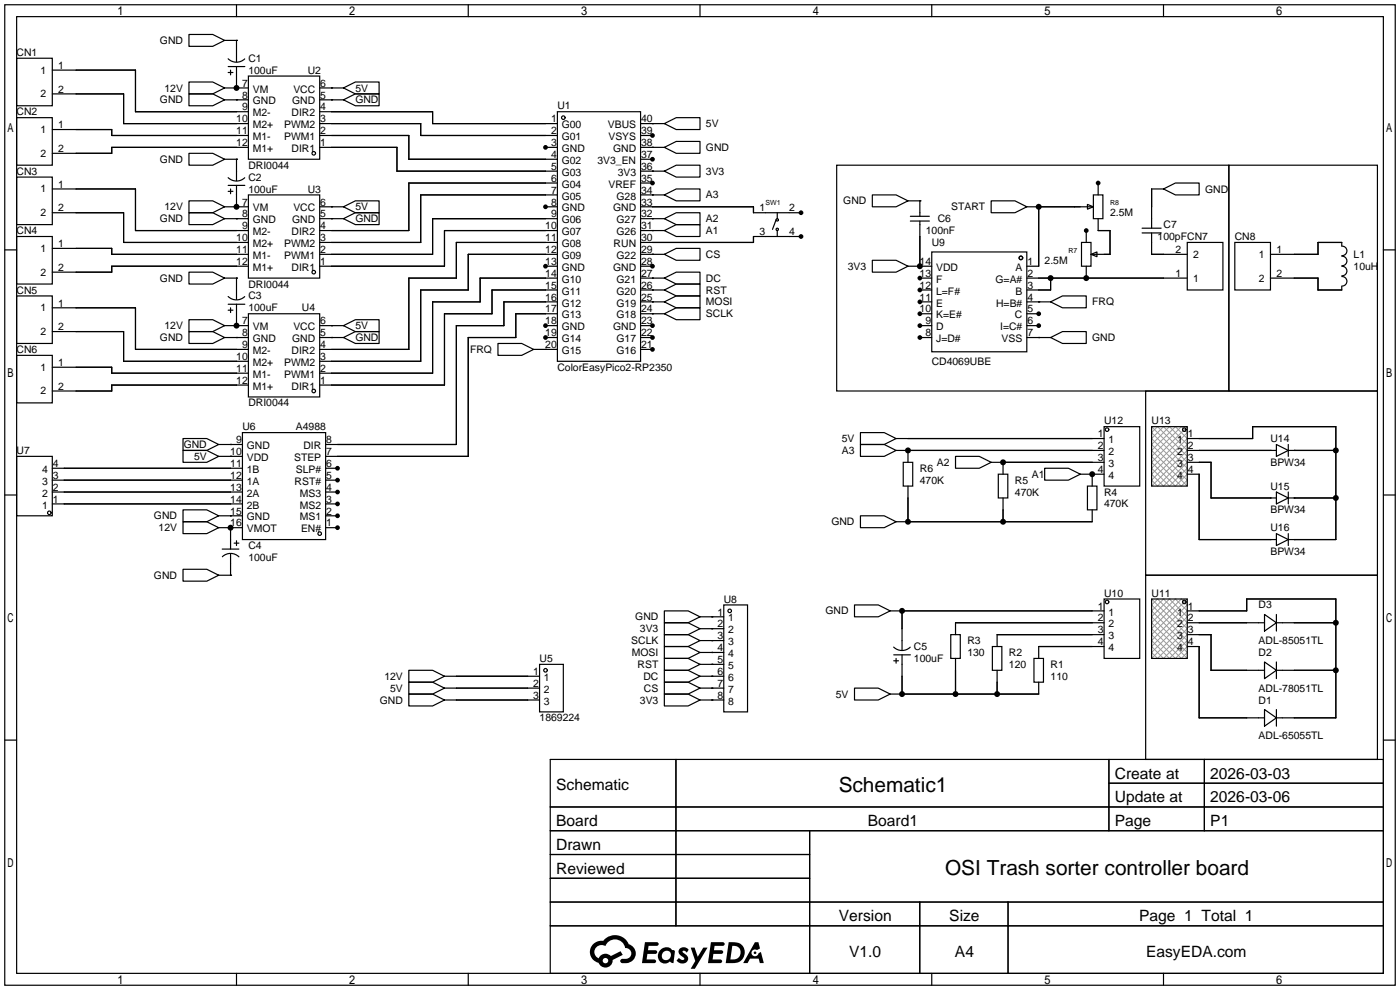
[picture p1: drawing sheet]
<svg xmlns="http://www.w3.org/2000/svg" width="299mm" height="212mm" viewBox="0 0 299 212" stroke-linecap="round" stroke-linejoin="round" font-family="sans-serif">
<g fill="#000">
<path d="M137.8 201.4h1.7a1.31 1.31 0 0 1 1.2 .2 .4 .4 0 0 1-.3 .5l-1.8 .1-.1 .9h1.6a.4 .4 0 0 1 .4 .4 .4 .4 0 0 1-.5 .4h-1.6l-.2 1.2h1.4a.46 .46 0 0 1 .5 0 .46 .46 0 0 1 .1 .5l-.4 .2h-2.6zM145.3 202.7a1.3 1.3 0 0 1 1.9 .3l-.4 .6a.54 .54 0 0 0-.9-.2l.1 .2a1.34 1.34 0 0 1 .9 1.8 1.47 1.47 0 0 1-2.3-.1l.5-.6 .8 .5a.31 .31 0 0 0 .4-.3 .31 .31 0 0 0-.3-.4 1.12 1.12 0 0 1-.7-1.8zM147.6 202.5h.9l.6 2 1.2-2h.9l-2.7 4.6h-.9l1-1.7zM151.9 201.4h1.7a1.32 1.32 0 0 1 1.2 .2 .39 .39 0 0 1-.3 .5l-1.8 .1-.1 .9h1.6a.4 .4 0 0 1 .4 .4 .4 .4 0 0 1-.4 .4h-1.7l-.2 1.2h1.4a.46 .46 0 0 1 .5 0 .46 .46 0 0 1 .1 .5l-.4 .2h-2.6zM161.3 201.4h.8l.3 1.3-.6 .4a.75 .75 0 0 0-1.1 .3 .75 .75 0 0 0 .5 1 .75 .75 0 0 0 .9-.7l.5-.2 .6 2.3h-.8l-.3-.9h-1.8l-.5 .9h-1z"/>
<path d="M126.8 201.8a2.37 2.37 0 0 0 1.1 4 1.54 1.54 0 0 0 1.8 1 1.54 1.54 0 0 0 1.2-1.6l2.2-1.1-.5-.8-2 1a1.57 1.57 0 0 0-2.7 .5 1.5 1.5 0 0 1-.7-2.1 1.5 1.5 0 0 1 2.2-.5 2.23 2.23 0 0 1 2.3-1.4 2.23 2.23 0 0 1 2 1.8 1.16 1.16 0 0 1 1.2 1.1 1.16 1.16 0 0 1-1.1 1.2h-.7a.47 .47 0 0 0-.5 .4 .47 .47 0 0 0 .4 .5 2.17 2.17 0 0 0 2.5-.9 2.17 2.17 0 0 0-.3-2.7l-.8-.4a3.2 3.2 0 0 0-5.5-.7l-1.1 .1zM128.8 205.3a.6 .6 0 0 1 1.2 0 .6 .6 0 0 1-1.2 0z"/>
<path d="M141.2 203a1.6 1.6 0 0 0-.3 2.3 1.6 1.6 0 0 0 2.3 .2l.7 .3 .3-2.4-.1-.3-.5-.1a1.58 1.58 0 0 0-2.4 0zM141.8 203.5a.98 .98 0 0 1 1.6 .4 .98 .98 0 0 1-1.1 1.3 .94 .94 0 0 1-.9-.7 .94 .94 0 0 1 .4-1z"/>
<path d="M155.7 201.4l-.6 4.4h1.5a2.27 2.27 0 0 0 2.6-2.2 2.27 2.27 0 0 0-2.7-2.2zM156.5 202.1a1.5 1.5 0 0 1 1.8 1.6 1.5 1.5 0 0 1-1.9 1.4h-.3z"/>
<circle cx="50.5" cy="18.8" r=".63"/>
<circle cx="116.6" cy="31.5" r=".51"/>
<circle cx="139.4" cy="39.1" r=".51"/>
<circle cx="139.4" cy="34" r=".51"/>
<circle cx="139.4" cy="29" r=".51"/>
<circle cx="234.7" cy="39.1" r=".51"/>
<circle cx="50.5" cy="44.2" r=".63"/>
<circle cx="116.6" cy="44.2" r=".51"/>
<circle cx="116.6" cy="56.9" r=".51"/>
<circle cx="139.4" cy="56.9" r=".51"/>
<circle cx="171.2" cy="45.5" r=".51"/>
<circle cx="171.2" cy="50.5" r=".51"/>
<circle cx="196.6" cy="59.4" r=".51"/>
<circle cx="196.6" cy="56.9" r=".63"/>
<circle cx="222" cy="44.2" r=".63"/>
<circle cx="224.5" cy="59.4" r=".63"/>
<circle cx="232.2" cy="49.3" r=".51"/>
<circle cx="232.2" cy="59.4" r=".63"/>
<circle cx="50.5" cy="69.6" r=".63"/>
<circle cx="116.6" cy="69.6" r=".51"/>
<circle cx="116.6" cy="72.1" r=".51"/>
<circle cx="139.4" cy="69.6" r=".51"/>
<circle cx="139.4" cy="72.1" r=".51"/>
<circle cx="139.4" cy="74.7" r=".51"/>
<circle cx="196.6" cy="64.5" r=".51"/>
<circle cx="196.6" cy="69.6" r=".51"/>
<circle cx="196.6" cy="67.1" r=".51"/>
<circle cx="196.6" cy="72.1" r=".51"/>
<circle cx="196.6" cy="62" r=".51"/>
<circle cx="222" cy="69.6" r=".51"/>
<circle cx="222" cy="67.1" r=".51"/>
<circle cx="194.1" cy="96.3" r=".63"/>
<circle cx="214.4" cy="98.8" r=".63"/>
<circle cx="285.5" cy="96.3" r=".63"/>
<circle cx="49.3" cy="112.8" r=".63"/>
<circle cx="72.1" cy="107.7" r=".51"/>
<circle cx="72.1" cy="102.6" r=".51"/>
<circle cx="72.1" cy="105.2" r=".51"/>
<circle cx="72.1" cy="110.2" r=".51"/>
<circle cx="72.1" cy="100.1" r=".51"/>
<circle cx="72.1" cy="112.8" r=".51"/>
<circle cx="194.1" cy="111.5" r=".63"/>
<circle cx="214.4" cy="111.5" r=".63"/>
<circle cx="233.4" cy="101.3" r=".63"/>
<circle cx="285.5" cy="106.4" r=".63"/>
<circle cx="192.8" cy="130.6" r=".63"/>
<circle cx="285.5" cy="133.1" r=".63"/>
<circle cx="192.8" cy="148.3" r=".63"/>
<circle cx="204.2" cy="148.3" r=".63"/>
<circle cx="213.1" cy="148.3" r=".63"/>
<circle cx="285.5" cy="143.3" r=".63"/>
<circle cx="161.4" cy="203.6" r=".28"/>
</g>
<g fill="none" stroke="#000" stroke-width=".25">
<path d="M1 1h297.2v209.6h-297.2zM3.6 3.6h292.1v204.4h-292.1zM3.6 12.4h7.6v10.2h-7.6zM11.2 15h17.8v8.9h24.1M40.4 17.5h5.1l2.5 1.3-2.5 1.3h-5.1zM40.4 7.4h5.1l2.5 1.2-2.5 1.3h-5.1zM48 18.8h5.1M48 8.6h2.5M48.8 12.6a2.54 2.54 0 0 0 3.5 0M48.8 14.2h3.5M48.8 15.5h1M49.3 15v1"/>
<path d="M50.5 18.8h.1M50.5 8.6h.1M50.5 1v2.6M50.5 8.6v4.6M50.5 14.2v4.6M53.1 16.3h15.2v17.7h-15.2zM68.3 18.8h5.1M70.9 18.8h.1M73.4 18.8l2.5-1.3h5.1v2.6h-5.1zM100.1 1v2.6M149.6 1v2.6M199.1 1v2.6"/>
<path d="M248.7 1v2.6M3.6 25.1h7.6v10.2h-7.6zM3.6 37.8h7.6v10.2h-7.6zM11.2 20.1h15.2v6.3h26.7M11.2 27.7h12.7v1.3h29.2M40.4 20.1h5.1l2.5 1.2-2.5 1.3h-5.1zM40.4 32.8h5.1l2.5 1.2-2.5 1.3h-5.1zM48 34h2.5M48 21.3h5.1M48.8 38a2.54 2.54 0 0 0 3.5 0M48.8 39.6h3.5M50.5 21.3h.1"/>
<path d="M50.5 34h.1M50.5 34v4.6M50.5 39.6v4.6M53.1 31.5h-29.2v1.3h-12.7M68.3 26.4h21.6v2.6h29.2M68.3 23.9h24.2v2.5h26.6M68.3 29h19.1v5h31.7M68.3 31.5h16.5v5.1h34.3M68.3 21.3h5.1M70.9 21.3h.1M73.4 21.3l2.5-1.2h5.1v2.5h-5.1zM116.6 31.5h2.5"/>
<path d="M119.1 23.9h17.8v53.3h-17.8zM119.1 39.1h-31.7v10.2h-19.1M136.9 26.4h5.1M136.9 29h2.5M136.9 31.5h5.1M136.9 34h2.5M136.9 36.6h5.1M136.9 39.1h2.5M139.4 36.6h.1M139.4 26.4h.1M139.4 31.5h.1M142 36.6l2.5-1.3h5.1v2.5h-5.1z"/>
<path d="M142 26.4l2.5-1.3h5.1v2.6h-5.1zM142 31.5l2.5-1.3h5.1v2.6h-5.1zM178.8 35.3h83.8v48.3h-83.8zM234.7 39.1v2.6M262.6 35.3h31.8v48.3h-31.8zM1 53.4h2.6M3.6 50.5h7.6v10.2h-7.6zM11.2 40.4h17.8v8.9h24.1M11.2 45.5h15.2v6.3h26.7M11.2 53.1h12.7v1.3h29.2M40.4 42.9h5.1l2.5 1.3-2.5 1.3h-5.1zM40.4 58.2h5.1l2.5 1.2-2.5 1.3h-5.1z"/>
<path d="M40.4 45.5h5.1l2.5 1.2-2.5 1.3h-5.1zM48 44.2h5.1M48 46.7h5.1M48 59.4h2.5M48.8 40.9h1M49.3 40.4v1M50.5 44.2h.1M50.5 59.4h.1M50.5 46.7h.1M50.5 59.4v4.6M53.1 41.7h15.2v17.7h-15.2zM53.1 56.9h-29.2v1.3h-12.7"/>
<path d="M68.3 44.2h5.1M68.3 46.7h5.1M70.9 46.7h.1M70.9 44.2h.1M73.4 46.7l2.5-1.2h5.1v2.5h-5.1zM73.4 44.2l2.5-1.3h5.1v2.6h-5.1zM116.6 44.2h2.5M116.6 56.9h2.5M119.1 54.4h-19v7.6h-10.2v15.2h-21.6M119.1 41.7h-29.2v10.1h-21.6M119.1 46.7h-26.6v7.7h-24.2M119.1 49.3h-24.1v7.6h-26.7"/>
<path d="M119.1 51.8h-21.6v7.6h-10.1v15.3h-19.1M119.1 59.4h-16.5v5.1h-10.1v15.3h-24.2M136.9 41.7h5.1M136.9 44.2h24.1v1.3h10.2M136.9 46.7h5.1M136.9 49.3h5.1M136.9 54.4h5.1M136.9 56.9h2.5M136.9 59.4h5.1M139.4 59.4h.1M139.4 54.4h.1M139.4 41.7h.1"/>
<path d="M139.4 46.7h.1M139.4 49.3h.1M142 59.4l2.5-1.2h5.1v2.5h-5.1zM142 54.4l2.5-1.3h5.1v2.5h-5.1zM142 41.7l2.5-1.3h5.1v2.5h-5.1zM142 46.7l2.5-1.2h5.1v2.5h-5.1zM142 49.3l2.5-1.3h5.1v2.5h-5.1zM165.9 47l-.8 2M166.1 45.5v1.2M166.1 49.3v1.2M171.2 50.5h-10.2v1.3h-24.1M186.4 55.6h5.1l2.6 1.3-2.6 1.3h-5.1z"/>
<path d="M186.4 41.7h5.1l2.6 1.2-2.6 1.3h-5.1zM194.1 56.9h5M194.1 42.9h2.5M194.6 47.2h4M194.6 46.2h4M196.6 42.9h.1M196.6 42.9v3.3M196.6 47.2v9.7M196.6 59.4h2.5M199.1 53.8h20.4v21.4h-20.4zM211.8 42.9h5.1l2.6 1.3-2.6 1.3h-5.1zM219.5 44.2h13.9"/>
<path d="M219.5 59.4h34.2M222 44.2v12.7h-2.5M224.5 59.4v2.6h-5M231.1 51.8h2.1v5.1h-2.1zM232.2 49.3v2.5M232.2 56.9v2.5M232.4 43.7l1.3 .5-1.3 .5zM233.2 54.4l1.2-.6v1.1zM233.7 41.7h2v5h-2zM234.7 46.7v2.6h2.5v5.1h-3.8M244.1 49.8h4.1M244.1 48.8h4.1"/>
<path d="M246.1 49.8v4.6h7.6M248.7 40.4l2.5-1.3h5.1v2.6h-5.1zM248.7 40.4h-2.6v8.4M253.7 51.8h7.7v10.2h-7.7zM263.9 51.8h7.6v10.2h-7.6zM271.5 59.4h10.2v2.6h5.1v-.8M286.8 52.6v-.8h-5.1v2.6h-10.2M286.8 52.6a1.01 1.01 0 0 1 1.1 1 1.01 1.01 0 0 1-1.1 1M286.8 59.1a1.01 1.01 0 0 1 1.1 1 1.01 1.01 0 0 1-1.1 1M286.8 54.8a1.01 1.01 0 0 1 1.1 1 1.01 1.01 0 0 1-1.1 1M286.8 56.9a1.01 1.01 0 0 1 1.1 1 1.01 1.01 0 0 1-1.1 1M295.7 53.4h2.5"/>
<path d="M3.6 63.2h7.6v10.2h-7.6zM3.6 75.9h7.6v10.2h-7.6zM11.2 65.8h17.8v8.9h24.1M11.2 78.5h12.7v1.3h29.2M11.2 70.9h15.2v6.3h26.7M40.4 68.3h5.1l2.5 1.3-2.5 1.3h-5.1zM40.4 70.9h5.1l2.5 1.2-2.5 1.3h-5.1zM48 69.6h5.1M48 72.1h5.1M48.8 63.4a2.54 2.54 0 0 0 3.5 0M48.8 65h3.5M48.8 66.3h1"/>
<path d="M49.3 65.8v1M50.5 69.6h.1M50.5 72.1h.1M50.5 65v4.6M53.1 67.1h15.2v17.7h-15.2zM68.3 69.6h5.1M68.3 72.1h5.1M70.9 72.1h.1M70.9 69.6h.1M73.4 72.1l2.5-1.2h5.1v2.5h-5.1zM73.4 69.6l2.5-1.3h5.1v2.6h-5.1zM106.4 73.4h5.1l2.5 1.3-2.5 1.2h-5.1z"/>
<path d="M114 74.7h5.1M116.6 74.7h.1M116.6 69.6h2.5M116.6 72.1h2.5M119.1 67.1h-8.9v5h-10.1v25.4h-30.5M119.1 62h-13.9v5.1h-10.2v15.2h-26.7M119.1 64.5h-11.4v5.1h-10.2v25.4h-27.9M136.9 62h5.1M136.9 64.5h5.1M136.9 67.1h5.1M136.9 69.6h2.5M136.9 72.1h2.5"/>
<path d="M136.9 74.7h2.5M139.4 64.5h.1M139.4 67.1h.1M139.4 62h.1M142 64.5l2.5-1.3h5.1v2.6h-5.1zM142 67.1l2.5-1.3h5.1v2.5h-5.1zM142 62l2.5-1.3h5.1v2.5h-5.1zM196.6 62h2.5M196.6 64.5h2.5M196.6 67.1h2.5M196.6 69.6h2.5M196.6 72.1h2.5"/>
<path d="M219.5 64.5h5M219.5 67.1h2.5M219.5 69.6h2.5M219.5 72.1h5M222 72.1h.1M222 64.5h.1M224.5 72.1l2.6-1.2h5.1v2.5h-5.1zM224.5 64.5l2.6-1.3h5.1v2.6h-5.1zM3.6 97.5h7.6v12.7h-7.6zM39.1 96.3h5.1l2.5 1.2-2.5 1.3h-5.1zM39.1 93.7h5.1l2.5 1.3-2.5 1.3h-5.1zM46.7 97.5h5.1"/>
<path d="M46.7 95h5.1M49.3 97.5h.1M49.3 95h.1M51.8 92.5h17.8v22.8h-17.8zM53.1 82.3h-29.2v1.3h-12.7M183.9 92.5h5.1l2.5 1.2-2.5 1.3h-5.1zM183.9 95h5.1l2.5 1.3-2.5 1.2h-5.1zM191.5 96.3h44.5M191.5 93.7h44.5M193 98.8h2.1v5.1h-2.1zM194.1 96.3v2.5M204.2 97.5h5.1l2.5 1.3-2.5 1.3h-5.1z"/>
<path d="M211.8 98.8h24.2M214.4 98.8v2.5M236 91.2h7.6v12.7h-7.6zM244.9 83.6h49.5v39.3h-49.5zM246.1 91.2h7.6v12.7h-7.6zM253.7 98.8h5.1v7.6h14M253.7 93.7h14v-2.5h17.8v24.1h-10.2M253.7 96.3h19.1M271.5 96.3h.1M272.8 95l2.5 1.3-2.5 1.2zM275.3 95v2.5M275.3 96.3h10.2"/>
<path d="M276.6 96.3h.1M1 105.8h2.6M11.2 107.7h40.6M11.2 105.2h40.6M11.2 102.6h40.6M11.2 100.1h40.6M39.1 111.5h5.1l2.5 1.3-2.5 1.2h-5.1zM39.1 109h5.1l2.5 1.2-2.5 1.3h-5.1zM46.7 112.8h5.1M46.7 110.2h5.1M47.5 117.3h3.6M47.5 119a2.54 2.54 0 0 1 3.6 0"/>
<path d="M49.3 112.8h.1M49.3 110.2h.1M49.3 112.8v4.5M49.3 118.4v4.5M50 116.1h1.1M50.5 115.6v1M69.6 112.8h2.5M69.6 110.2h2.5M69.6 107.7h2.5M69.6 105.2h2.5M69.6 102.6h2.5M69.6 100.1h2.5"/>
<path d="M183.9 110.2h5.1l2.5 1.3-2.5 1.3h-5.1zM194.1 103.9v7.6M213.4 101.3h2v5.1h-2zM214.4 106.4v5.1M223.3 100.1h5l2.6 1.2-2.6 1.3h-5zM230.9 101.3h5.1M232.4 103.9h2v5.1h-2zM233.4 101.3h.1M233.4 101.3v2.6M233.4 109v2.5h-41.9M253.7 101.3h2.6v14h16.5M271.5 106.4h.1"/>
<path d="M271.5 115.3h.1M272.8 105.2l2.5 1.2-2.5 1.3zM272.8 114l2.5 1.3-2.5 1.3zM275.3 105.2v2.5M275.3 114v2.6M275.3 106.4h10.2M276.6 106.4h.1M276.6 115.3h.1M295.7 105.8h2.5M39.1 121.7h5.1l2.5 1.2-2.5 1.3h-5.1zM46.7 122.9h2.6M49.3 122.9h.1"/>
<path d="M142 130.6h5.1l2.5 1.2-2.5 1.3h-5.1zM142 133.1h5.1l2.5 1.3-2.5 1.2h-5.1zM142 135.6h5.1l2.5 1.3-2.5 1.3h-5.1zM142 138.2h5.1l2.5 1.2-2.5 1.3h-5.1zM149.6 131.8h5.1M149.6 134.4h5.1M149.6 136.9h5.1M149.6 139.4h5.1M152.1 131.8h.1M152.1 134.4h.1M152.1 136.9h.1M152.1 139.4h.1"/>
<path d="M154.7 129.3h5.1v22.8h-5.1zM182.6 129.3h5.1l2.5 1.3-2.5 1.2h-5.1zM190.2 130.6h45.8M191 138.3a2.54 2.54 0 0 0 3.5 0M191 140h3.6M192.8 130.6v8.3M192.8 140v8.3M203.2 135.6h2v5.1h-2zM212.1 138.2h2v5.1h-2zM236 128h7.6v12.7h-7.6zM236 133.1h-31.8v2.5M236 135.6h-22.9v2.6"/>
<path d="M236 138.2h-14v2.5M244.9 122.9h49.5v39.4h-49.5zM246.1 128h7.6v12.7h-7.6zM253.7 138.2h2.6v15.2h14M253.7 130.6h12.7v-2.6h19.1v25.4h-12.7M253.7 135.6h5.1v7.7h11.5M253.7 133.1h16.6M270.3 131.3l2.5 1.8-2.5 1.8zM272.8 131.3v3.6M272.8 133.1h12.7M1 158.2h2.6M87.4 143.3h5.1l2.5 1.2-2.5 1.3h-5.1z"/>
<path d="M87.4 145.8h5.1l2.5 1.3-2.5 1.2h-5.1zM87.4 148.3h5.1l2.5 1.3-2.5 1.3h-5.1zM95 144.5h20.3M95 147.1h20.3M95 149.6h20.3M115.3 142h5.1v10.1h-5.1zM142 148.3h5.1l2.5 1.3-2.5 1.3h-5.1zM142 140.7h5.1l2.5 1.3-2.5 1.3h-5.1zM142 143.3h5.1l2.5 1.2-2.5 1.3h-5.1zM142 145.8h5.1l2.5 1.3-2.5 1.2h-5.1zM149.6 144.5h5.1M149.6 147.1h5.1"/>
<path d="M149.6 149.6h5.1M149.6 142h5.1M152.1 149.6h.1M152.1 142h.1M152.1 144.5h.1M152.1 147.1h.1M182.6 147.1h5.1l2.5 1.2-2.5 1.3h-5.1zM191 141.2h1M191.5 140.7v1M204.2 140.7v7.6M213.1 143.3v5M221 140.7h2v5.1h-2z"/>
<path d="M222 145.8v2.5h-31.8M270.3 151.6l2.5 1.8-2.5 1.8zM270.3 141.5l2.5 1.8-2.5 1.7zM272.8 141.5v3.5M272.8 151.6v3.6M272.8 143.3h12.7M295.7 158.2h2.5M117.6 162.3h178.1v45.7h-178.1zM117.6 172.5h178.1M117.6 177.5h178.1M144.5 162.3v35.6M173 177.5v30.5"/>
<path d="M237 162.3v15.2M237 167.4h58.7M257.4 162.3v15.2M117.6 182.6h55.4M117.6 192.8h178.1M117.6 187.7h55.4M117.6 197.9h178.1M196.6 192.8v15.2M215.4 192.8v15.2M50.5 208v2.6M100.1 208v2.6M149.6 208v2.6"/>
<path d="M199.1 208v2.6M248.7 208v2.6"/>
<circle cx="67.1" cy="32.8" r=".38"/>
<circle cx="120.4" cy="25.1" r=".38"/>
<circle cx="67.1" cy="58.2" r=".38"/>
<circle cx="166.1" cy="49" r=".25"/>
<circle cx="166.1" cy="47" r=".25"/>
<circle cx="218.2" cy="55.1" r=".38"/>
<circle cx="67.1" cy="83.6" r=".38"/>
<circle cx="236.6" cy="91.8" r=".38"/>
<circle cx="253.1" cy="91.8" r=".38"/>
<circle cx="10.5" cy="109.6" r=".38"/>
<circle cx="68.3" cy="114" r=".38"/>
<circle cx="156" cy="130.6" r=".38"/>
<circle cx="236.6" cy="128.7" r=".38"/>
<circle cx="253.1" cy="128.7" r=".38"/>
<circle cx="116.6" cy="143.3" r=".38"/>
</g>
<path d="M246.1 92.5l1.3-1.3 6.3 6.3-6.3 6.4-1.3-1.3 7.6-7.6-3.8-3.8-3.8 3.8 7.6 7.6-1.2 1.3-6.4-6.4 6.4-6.3 1.2 1.3-7.6 7.6 3.8 3.8 3.8-3.8zM246.1 91.2l7.6 7.6-5 5.1-2.6-2.6 7.6-7.6-2.5-2.5-5.1 5.1 7.6 7.6M253.3 91.5l.2 .2M253.5 92l-.2 .2M253.7 91.2l-7.6 7.6 5.1 5.1 2.5-2.6-7.6-7.6 2.6-2.5 5 5.1-7.6 7.6M246.1 129.3l1.3-1.3 6.3 6.4-6.3 6.3-1.3-1.3 7.6-7.6-3.8-3.8-3.8 3.8 7.6 7.6-1.2 1.3-6.4-6.3 6.4-6.4 1.2 1.3-7.6 7.6 3.8 3.8 3.8-3.8zM246.1 128l7.6 7.6-5 5.1-2.6-2.5 7.6-7.6-2.5-2.6-5.1 5.1 7.6 7.6M253.3 128.3l.2 .2M253.5 128.8l-.2 .2M253.7 128l-7.6 7.6 5.1 5.1 2.5-2.5-7.6-7.6 2.6-2.6 5 5.1-7.6 7.6" fill="none" stroke="#999" stroke-width=".21"/>
<g font-size="4.4">
<text x="179.2" y="169.2">Schematic1</text>
<text x="202" y="187">OSI Trash sorter controller board</text>
</g>
<g font-size="3.3">
<text x="238.3" y="166.4">Create at</text>
<text x="258.7" y="166.4">2026-03-03</text>
<text x="118.9" y="168.9">Schematic</text>
<text x="238.3" y="171.5">Update at</text>
<text x="258.7" y="171.5">2026-03-06</text>
<text x="118.9" y="176.5">Board</text>
<text x="185.5" y="176.5">Board1</text>
<text x="238.3" y="176.5">Page</text>
<text x="258.7" y="176.5">P1</text>
<text x="118.9" y="181.6">Drawn</text>
<text x="118.9" y="186.7">Reviewed</text>
<text x="179.3" y="196.9">Version</text>
<text x="202.9" y="196.9">Size</text>
<text x="243.4" y="196.9">Page 1 Total 1</text>
<text x="181.5" y="204.5">V1.0</text>
<text x="204.1" y="204.5">A4</text>
<text x="244.9" y="204.5">EasyEDA.com</text>
</g>
<g font-size="2.2">
<text x="3.6" y="11.9">CN1</text>
<text x="34.2" y="9.4">GND</text>
<text x="8.7" y="15.7">1</text>
<text x="12.4" y="14.7">1</text>
<text x="53.1" y="13.2">C1</text>
<text x="53.1" y="15.7">100uF</text>
<text x="65.8" y="15.7">U2</text>
<text x="8.7" y="20.8">2</text>
<text x="12.4" y="19.8">2</text>
<text x="34.2" y="22.1">GND</text>
<text x="35.2" y="19.6">12V</text>
<text x="51.7" y="18.5">7</text>
<text x="51.7" y="21.1">8</text>
<text x="51.7" y="23.6">9</text>
<text x="54" y="19.8">VM</text>
<text x="54" y="22.3">GND</text>
<text x="62.4" y="22.3">GND</text>
<text x="62.7" y="19.8">VCC</text>
<text x="68.5" y="23.6">4</text>
<text x="68.5" y="21.1">5</text>
<text x="68.5" y="18.5">6</text>
<text x="75.9" y="22.1">GND</text>
<text x="75.9" y="19.6">5V</text>
<text x="119.1" y="23.4">U1</text>
<text x="3.6" y="24.6">CN2</text>
<text x="8.7" y="28.4">1</text>
<text x="12.4" y="27.4">1</text>
<text x="50.5" y="26.1">10</text>
<text x="50.5" y="28.7">11</text>
<text x="54" y="24.9">M2-</text>
<text x="54" y="27.4">M2+</text>
<text x="54" y="30">M1-</text>
<text x="60.7" y="30">PWM1</text>
<text x="60.7" y="27.4">PWM2</text>
<text x="62.3" y="24.9">DIR2</text>
<text x="68.5" y="28.7">2</text>
<text x="68.5" y="26.1">3</text>
<text x="117.8" y="26.1">1</text>
<text x="117.8" y="28.7">2</text>
<text x="120.1" y="27.4">G00</text>
<text x="120.1" y="30">G01</text>
<text x="129.9" y="27.4">VBUS</text>
<text x="130" y="30">VSYS</text>
<text x="137" y="28.7">39</text>
<text x="137" y="26.1">40</text>
<text x="150.9" y="27.2">5V</text>
<text x="8.7" y="33.5">2</text>
<text x="12.4" y="32.5">2</text>
<text x="34.2" y="34.8">GND</text>
<text x="50.5" y="31.2">12</text>
<text x="54" y="32.5">M1+</text>
<text x="62.3" y="32.5">DIR1</text>
<text x="68.5" y="31.2">1</text>
<text x="117.8" y="31.2">3</text>
<text x="117.8" y="33.8">4</text>
<text x="120.1" y="32.5">GND</text>
<text x="120.1" y="35">G02</text>
<text x="127.7" y="35">3V3_EN</text>
<text x="131" y="32.5">GND</text>
<text x="137" y="33.8">37</text>
<text x="137" y="31.2">38</text>
<text x="150.9" y="32.3">GND</text>
<text x="3.6" y="37.3">CN3</text>
<text x="8.7" y="41.1">1</text>
<text x="12.4" y="40.1">1</text>
<text x="53.1" y="36.1">DRI0044</text>
<text x="53.1" y="38.6">C2</text>
<text x="53.1" y="41.1">100uF</text>
<text x="65.8" y="41.1">U3</text>
<text x="117.8" y="36.3">5</text>
<text x="117.8" y="38.8">6</text>
<text x="117.8" y="41.4">7</text>
<text x="120.1" y="37.6">G03</text>
<text x="120.1" y="40.1">G04</text>
<text x="130" y="40.1">VREF</text>
<text x="132" y="37.6">3V3</text>
<text x="137" y="41.4">34</text>
<text x="137" y="38.8">35</text>
<text x="137" y="36.3">36</text>
<text x="150.9" y="37.3">3V3</text>
<text x="257.6" y="41.1">GND</text>
<text x="8.7" y="46.2">2</text>
<text x="12.4" y="45.2">2</text>
<text x="34.2" y="47.5">GND</text>
<text x="35.2" y="45">12V</text>
<text x="51.7" y="43.9">7</text>
<text x="51.7" y="46.5">8</text>
<text x="54" y="45.2">VM</text>
<text x="54" y="47.7">GND</text>
<text x="62.4" y="47.7">GND</text>
<text x="62.7" y="45.2">VCC</text>
<text x="68.5" y="46.5">5</text>
<text x="68.5" y="43.9">6</text>
<text x="75.9" y="47.5">GND</text>
<text x="75.9" y="45">5V</text>
<text x="117.8" y="43.9">8</text>
<text x="117.8" y="46.5">9</text>
<text x="120.1" y="42.7">G05</text>
<text x="120.1" y="45.2">GND</text>
<text x="120.1" y="47.7">G06</text>
<text x="131" y="45.2">GND</text>
<text x="131.8" y="47.7">G27</text>
<text x="131.8" y="42.7">G28</text>
<text x="137" y="46.5">32</text>
<text x="137" y="43.9">33</text>
<text x="150.9" y="42.4">A3</text>
<text x="150.9" y="47.5">A2</text>
<text x="162.3" y="45.2">1</text>
<text x="168.7" y="45.2">2</text>
<text x="180.2" y="43.7">GND</text>
<text x="200.4" y="47.5">C6</text>
<text x="203.3" y="45">START</text>
<text x="237.2" y="46.2">2.5M</text>
<text x="3.6" y="50">CN4</text>
<text x="8.7" y="53.8">1</text>
<text x="12.4" y="52.8">1</text>
<text x="50.5" y="51.5">10</text>
<text x="51.7" y="49">9</text>
<text x="54" y="50.3">M2-</text>
<text x="54" y="52.8">M2+</text>
<text x="60.7" y="52.8">PWM2</text>
<text x="62.3" y="50.3">DIR2</text>
<text x="68.5" y="51.5">3</text>
<text x="68.5" y="49">4</text>
<text x="116.5" y="49">10</text>
<text x="116.5" y="51.5">11</text>
<text x="120.1" y="50.3">G07</text>
<text x="120.1" y="52.8">G08</text>
<text x="131.2" y="52.8">RUN</text>
<text x="131.8" y="50.3">G26</text>
<text x="137" y="51.5">30</text>
<text x="137" y="49">31</text>
<text x="150.9" y="50">A1</text>
<text x="162.3" y="50.3">3</text>
<text x="168.7" y="50.3">4</text>
<text x="197.9" y="50">100nF</text>
<text x="199.1" y="52.6">U9</text>
<text x="247.4" y="51.3">100pFCN7</text>
<text x="248.7" y="48.8">C7</text>
<text x="263.9" y="51.3">CN8</text>
<text x="8.7" y="58.9">2</text>
<text x="12.4" y="57.9">2</text>
<text x="50.5" y="54.1">11</text>
<text x="50.5" y="56.6">12</text>
<text x="54" y="55.4">M1-</text>
<text x="54" y="57.9">M1+</text>
<text x="60.7" y="55.4">PWM1</text>
<text x="62.3" y="57.9">DIR1</text>
<text x="68.5" y="56.6">1</text>
<text x="68.5" y="54.1">2</text>
<text x="116.5" y="54.1">12</text>
<text x="116.5" y="56.6">13</text>
<text x="116.5" y="59.2">14</text>
<text x="120.1" y="55.4">G09</text>
<text x="120.1" y="57.9">GND</text>
<text x="131" y="57.9">GND</text>
<text x="131.8" y="55.4">G22</text>
<text x="137" y="59.2">27</text>
<text x="137" y="56.6">28</text>
<text x="137" y="54.1">29</text>
<text x="150.9" y="55.1">CS</text>
<text x="181.2" y="57.7">3V3</text>
<text x="196.5" y="59.2">13</text>
<text x="196.5" y="56.6">14</text>
<text x="200.1" y="57.9">VDD</text>
<text x="217" y="57.9">A</text>
<text x="219.6" y="56.6">1</text>
<text x="219.6" y="59.2">2</text>
<text x="223.3" y="56.4">2.5M</text>
<text x="251.2" y="59.2">1</text>
<text x="251.2" y="54.1">2</text>
<text x="255" y="55.1">2</text>
<text x="269" y="55.1">1</text>
<text x="272.8" y="54.1">1</text>
<text x="272.8" y="59.2">2</text>
<text x="289.3" y="55.1">L1</text>
<text x="289.3" y="57.7">10uH</text>
<text x="3.6" y="62.7">CN5</text>
<text x="12.4" y="65.5">1</text>
<text x="34.2" y="60.2">GND</text>
<text x="53.1" y="61.5">DRI0044</text>
<text x="53.1" y="64">C3</text>
<text x="116.5" y="61.7">15</text>
<text x="116.5" y="64.2">16</text>
<text x="120.1" y="60.4">G10</text>
<text x="120.1" y="63">G11</text>
<text x="120.1" y="65.5">G12</text>
<text x="131.8" y="65.5">G19</text>
<text x="131.8" y="63">G20</text>
<text x="131.8" y="60.4">G21</text>
<text x="137" y="64.2">25</text>
<text x="137" y="61.7">26</text>
<text x="150.9" y="65.3">MOSI</text>
<text x="150.9" y="62.7">RST</text>
<text x="150.9" y="60.2">DC</text>
<text x="196.5" y="64.2">11</text>
<text x="196.5" y="61.7">12</text>
<text x="200.1" y="65.5">E</text>
<text x="200.1" y="63">L=F#</text>
<text x="200.1" y="60.4">F</text>
<text x="212.8" y="60.4">G=A#</text>
<text x="212.9" y="65.5">H=B#</text>
<text x="217" y="63">B</text>
<text x="219.6" y="61.7">3</text>
<text x="219.6" y="64.2">4</text>
<text x="233.4" y="65.3">FRQ</text>
<text x="255" y="60.2">1</text>
<text x="269" y="60.2">2</text>
<text x="8.7" y="66.5">1</text>
<text x="8.7" y="71.6">2</text>
<text x="12.4" y="70.6">2</text>
<text x="35.2" y="70.4">12V</text>
<text x="51.7" y="69.3">7</text>
<text x="51.7" y="71.9">8</text>
<text x="53.1" y="66.5">100uF</text>
<text x="54" y="70.6">VM</text>
<text x="62.7" y="70.6">VCC</text>
<text x="64.5" y="66.5">U4</text>
<text x="68.5" y="71.9">5</text>
<text x="68.5" y="69.3">6</text>
<text x="75.9" y="70.4">5V</text>
<text x="116.5" y="66.8">17</text>
<text x="116.5" y="69.3">18</text>
<text x="116.5" y="71.9">19</text>
<text x="120.1" y="68.1">G13</text>
<text x="120.1" y="70.6">GND</text>
<text x="131" y="70.6">GND</text>
<text x="131.8" y="68.1">G18</text>
<text x="137" y="71.9">22</text>
<text x="137" y="69.3">23</text>
<text x="137" y="66.8">24</text>
<text x="150.9" y="67.8">SCLK</text>
<text x="196.5" y="66.8">10</text>
<text x="197.8" y="71.9">8</text>
<text x="197.8" y="69.3">9</text>
<text x="200.1" y="70.6">D</text>
<text x="200.1" y="68.1">K=E#</text>
<text x="213.8" y="70.6">I=C#</text>
<text x="216.9" y="68.1">C</text>
<text x="219.6" y="66.8">5</text>
<text x="219.6" y="69.3">6</text>
<text x="219.6" y="71.9">7</text>
<text x="3.6" y="75.4">CN6</text>
<text x="34.2" y="72.9">GND</text>
<text x="50.5" y="76.9">10</text>
<text x="51.7" y="74.4">9</text>
<text x="54" y="73.1">GND</text>
<text x="54" y="75.7">M2-</text>
<text x="62.3" y="75.7">DIR2</text>
<text x="62.4" y="73.1">GND</text>
<text x="68.5" y="76.9">3</text>
<text x="68.5" y="74.4">4</text>
<text x="75.9" y="72.9">GND</text>
<text x="100.5" y="75.4">FRQ</text>
<text x="116.5" y="74.4">20</text>
<text x="120.1" y="73.1">G14</text>
<text x="120.1" y="75.7">G15</text>
<text x="131.8" y="75.7">G16</text>
<text x="131.8" y="73.1">G17</text>
<text x="137" y="74.4">21</text>
<text x="199.1" y="78">CD4069UBE</text>
<text x="200.1" y="73.1">J=D#</text>
<text x="214.1" y="73.1">VSS</text>
<text x="233.4" y="72.9">GND</text>
<text x="8.7" y="79.2">1</text>
<text x="12.4" y="78.2">1</text>
<text x="12.4" y="83.3">2</text>
<text x="50.5" y="79.5">11</text>
<text x="50.5" y="82">12</text>
<text x="54" y="78.2">M2+</text>
<text x="54" y="80.8">M1-</text>
<text x="54" y="83.3">M1+</text>
<text x="60.7" y="80.8">PWM1</text>
<text x="60.7" y="78.2">PWM2</text>
<text x="62.3" y="83.3">DIR1</text>
<text x="68.5" y="82">1</text>
<text x="68.5" y="79.5">2</text>
<text x="119.1" y="79.2">ColorEasyPico2-RP2350</text>
<text x="8.7" y="84.3">2</text>
<text x="53.1" y="86.9">DRI0044</text>
<text x="39.3" y="95.8">GND</text>
<text x="50.5" y="94.7">9</text>
<text x="51.8" y="91.9">U6</text>
<text x="52.8" y="96">GND</text>
<text x="63.2" y="91.9">A4988</text>
<text x="64.8" y="96">DIR</text>
<text x="69.7" y="94.7">8</text>
<text x="179.9" y="94.5">5V</text>
<text x="234.6" y="93.5">1</text>
<text x="234.6" y="96">2</text>
<text x="236" y="90.7">U12</text>
<text x="236.9" y="94.7">1</text>
<text x="246.1" y="90.7">U13</text>
<text x="251.6" y="94.7">1</text>
<text x="253.9" y="93.5">1</text>
<text x="253.9" y="96">2</text>
<text x="271.5" y="94.5">U14</text>
<text x="3.6" y="97">U7</text>
<text x="9" y="101.1">4</text>
<text x="11.3" y="99.8">4</text>
<text x="41.5" y="98.3">5V</text>
<text x="49.2" y="97.3">10</text>
<text x="49.2" y="99.8">11</text>
<text x="52.8" y="98.5">VDD</text>
<text x="52.8" y="101.1">1B</text>
<text x="62.9" y="98.5">STEP</text>
<text x="63.2" y="101.1">SLP#</text>
<text x="69.7" y="99.8">6</text>
<text x="69.7" y="97.3">7</text>
<text x="179.9" y="97">A3</text>
<text x="196.6" y="100.8">R6</text>
<text x="200.2" y="99.6">A2</text>
<text x="234.6" y="98.5">3</text>
<text x="234.6" y="101.1">4</text>
<text x="236.9" y="97.3">2</text>
<text x="236.9" y="99.8">3</text>
<text x="251.6" y="97.3">2</text>
<text x="251.6" y="99.8">3</text>
<text x="253.9" y="98.5">3</text>
<text x="253.9" y="101.1">4</text>
<text x="271.5" y="99.6">BPW34</text>
<text x="9" y="106.2">2</text>
<text x="9" y="103.6">3</text>
<text x="11.3" y="107.4">1</text>
<text x="11.3" y="104.9">2</text>
<text x="11.3" y="102.3">3</text>
<text x="49.2" y="102.3">12</text>
<text x="49.2" y="104.9">13</text>
<text x="49.2" y="107.4">14</text>
<text x="52.8" y="103.6">1A</text>
<text x="52.8" y="106.2">2A</text>
<text x="63" y="103.6">RST#</text>
<text x="64.1" y="106.2">MS3</text>
<text x="69.7" y="107.4">3</text>
<text x="69.7" y="104.9">4</text>
<text x="69.7" y="102.3">5</text>
<text x="196.6" y="103.4">470K</text>
<text x="216.9" y="103.4">R5</text>
<text x="216.9" y="105.9">470K</text>
<text x="220.5" y="102.1">A1</text>
<text x="236" y="105.9">R4</text>
<text x="236.9" y="102.3">4</text>
<text x="251.6" y="102.3">4</text>
<text x="271.5" y="104.6">U15</text>
<text x="9" y="108.7">1</text>
<text x="32.9" y="111">GND</text>
<text x="33.9" y="113.5">12V</text>
<text x="49.2" y="110">15</text>
<text x="49.2" y="112.5">16</text>
<text x="52.8" y="108.7">2B</text>
<text x="52.8" y="111.2">GND</text>
<text x="52.8" y="113.8">VMOT</text>
<text x="64.1" y="111.2">MS1</text>
<text x="64.1" y="108.7">MS2</text>
<text x="64.3" y="113.8">EN#</text>
<text x="69.7" y="112.5">1</text>
<text x="69.7" y="110">2</text>
<text x="177.7" y="112.3">GND</text>
<text x="236" y="108.5">470K</text>
<text x="271.5" y="109.7">BPW34</text>
<text x="271.5" y="113.5">U16</text>
<text x="53.1" y="117.3">C4</text>
<text x="53.1" y="119.9">100uF</text>
<text x="271.5" y="118.6">BPW34</text>
<text x="32.9" y="123.7">GND</text>
<text x="153.3" y="131.6">1</text>
<text x="154.7" y="128.8">U8</text>
<text x="176.4" y="131.3">GND</text>
<text x="234.6" y="130.3">1</text>
<text x="236" y="127.5">U10</text>
<text x="236.9" y="131.6">1</text>
<text x="246.1" y="127.5">U11</text>
<text x="251.6" y="131.6">1</text>
<text x="253.9" y="130.3">1</text>
<text x="269" y="130">D3</text>
<text x="134.9" y="137.7">SCLK</text>
<text x="135.8" y="132.6">GND</text>
<text x="136.8" y="135.1">3V3</text>
<text x="153.3" y="134.1">2</text>
<text x="153.3" y="136.6">3</text>
<text x="155.6" y="132.8">1</text>
<text x="155.6" y="135.4">2</text>
<text x="155.6" y="137.9">3</text>
<text x="206.8" y="137.7">R3</text>
<text x="234.6" y="132.8">2</text>
<text x="234.6" y="135.4">3</text>
<text x="234.6" y="137.9">4</text>
<text x="236.9" y="134.1">2</text>
<text x="236.9" y="136.6">3</text>
<text x="251.6" y="134.1">2</text>
<text x="251.6" y="136.6">3</text>
<text x="253.9" y="132.8">2</text>
<text x="253.9" y="135.4">3</text>
<text x="253.9" y="137.9">4</text>
<text x="269" y="137.7">ADL-85051TL</text>
<text x="115.3" y="141.5">U5</text>
<text x="135" y="140.2">MOSI</text>
<text x="136.3" y="142.7">RST</text>
<text x="153.3" y="139.2">4</text>
<text x="153.3" y="141.7">5</text>
<text x="155.6" y="140.4">4</text>
<text x="155.6" y="143">5</text>
<text x="195.3" y="138.9">C5</text>
<text x="195.3" y="141.5">100uF</text>
<text x="206.8" y="140.2">130</text>
<text x="215.6" y="140.2">R2</text>
<text x="215.6" y="142.7">120</text>
<text x="224.5" y="142.7">R1</text>
<text x="236.9" y="139.2">4</text>
<text x="251.6" y="139.2">4</text>
<text x="269" y="140.2">D2</text>
<text x="82.2" y="145.3">12V</text>
<text x="83.4" y="147.8">5V</text>
<text x="114" y="144.3">1</text>
<text x="114" y="146.8">2</text>
<text x="114" y="149.3">3</text>
<text x="116.3" y="145.5">1</text>
<text x="116.3" y="148.1">2</text>
<text x="137.5" y="145.3">DC</text>
<text x="137.6" y="147.8">CS</text>
<text x="153.3" y="144.3">6</text>
<text x="153.3" y="146.8">7</text>
<text x="153.3" y="149.3">8</text>
<text x="155.6" y="145.5">6</text>
<text x="155.6" y="148.1">7</text>
<text x="178.6" y="149.1">5V</text>
<text x="224.5" y="145.3">110</text>
<text x="269" y="147.8">ADL-78051TL</text>
<text x="81.2" y="150.4">GND</text>
<text x="115.3" y="154.2">1869224</text>
<text x="116.3" y="150.6">3</text>
<text x="136.8" y="150.4">3V3</text>
<text x="155.6" y="150.6">8</text>
<text x="269" y="150.4">D1</text>
<text x="269" y="158">ADL-65055TL</text>
</g>
<g font-size="1.5">
<text x="163.6" y="43.9">SW1</text>
<text x="237.2" y="43.9">R8</text>
<text x="228.3" y="54">R7</text>
</g>
</svg>
